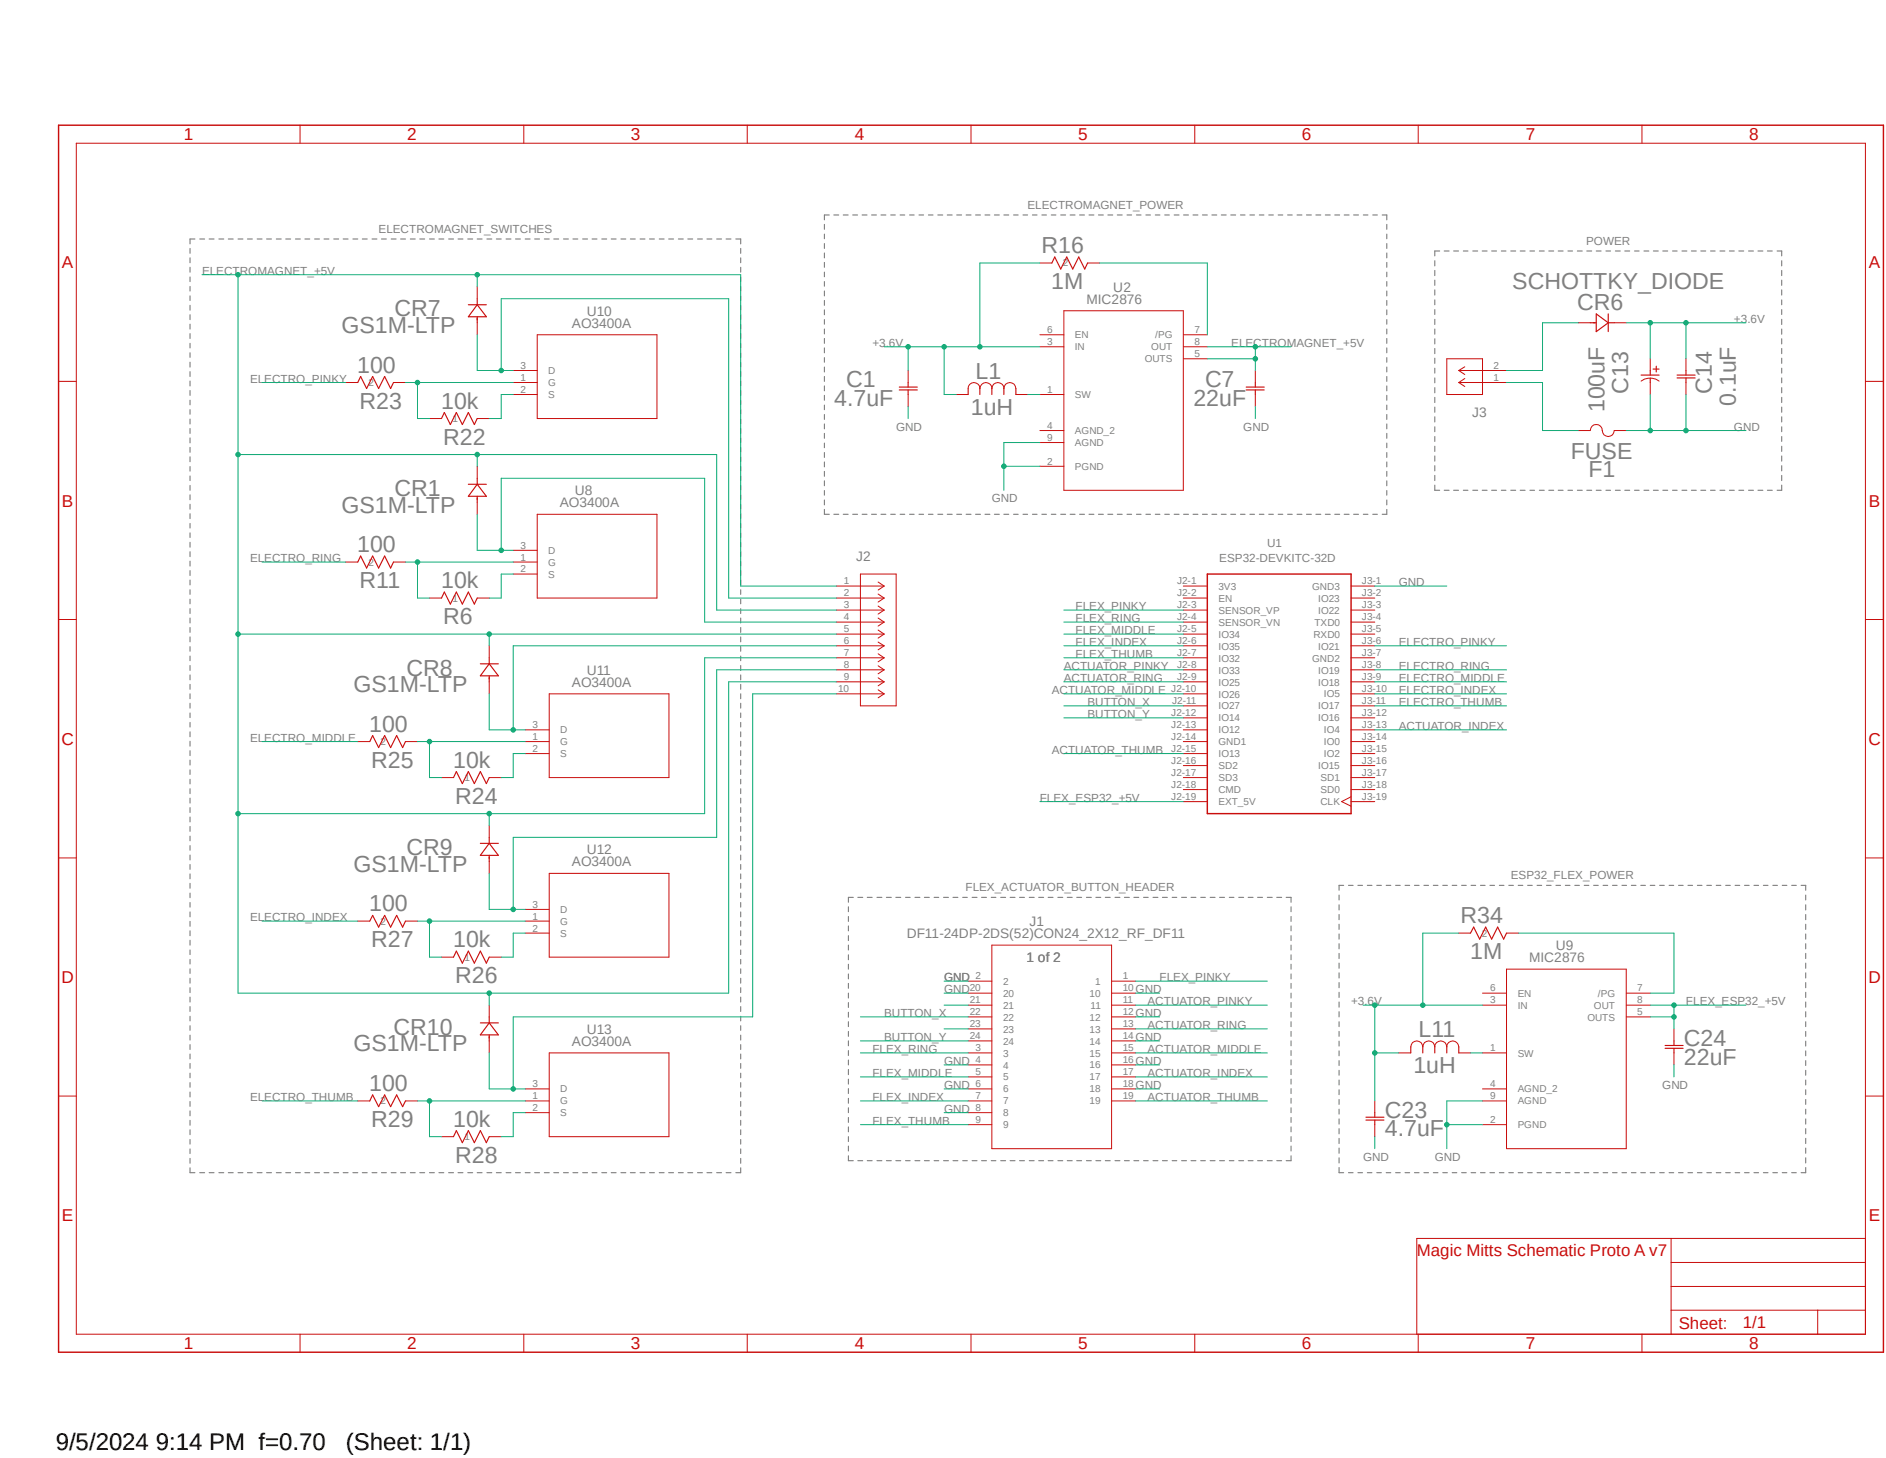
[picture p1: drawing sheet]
<svg xmlns="http://www.w3.org/2000/svg" width="279mm" height="216mm" viewBox="0 0 279 216" stroke-linecap="round" stroke-linejoin="round" font-family="sans-serif">
<path d="M8.3 18.3l271 182.4M279.3 18.3l-271 182.4" fill="none" stroke="#fff" stroke-width=".15"/>
<g fill="none" stroke="#808080" stroke-width=".17">
<path d="M28.2 36.8v.7M28.2 38.2v.7M28.2 39.6v.7M28.9 35.4h-.7v.7M29.6 35.4h.7M31 35.4h.7M32.4 35.4h.7M33.8 35.4h.7M35.3 35.4h.7M36.7 35.4h.7M38.1 35.4h.7M39.5 35.4h.7"/>
<path d="M40.9 35.4h.8M42.3 35.4h.8M43.8 35.4h.7M45.2 35.4h.7M46.6 35.4h.7M48 35.4h.7M49.4 35.4h.8M50.8 35.4h.8M52.3 35.4h.7M53.7 35.4h.7M55.1 35.4h.7M56.5 35.4h.7"/>
<path d="M58 35.4h.7M59.4 35.4h.7M60.8 35.4h.7M62.2 35.4h.7M63.6 35.4h.7M65 35.4h.7M66.5 35.4h.7M67.9 35.4h.7M69.3 35.4h.7M70.7 35.4h.7M72.1 35.4h.8M73.5 35.4h.8"/>
<path d="M75 35.4h.7M76.4 35.4h.7M77.8 35.4h.7M79.2 35.4h.7M80.6 35.4h.8M82 35.4h.8M83.5 35.4h.7M84.9 35.4h.7M86.3 35.4h.7M87.7 35.4h.7M89.2 35.4h.7M90.6 35.4h.7"/>
<path d="M92 35.4h.7M93.4 35.4h.7M94.8 35.4h.7M96.2 35.4h.7M97.7 35.4h.7M99.1 35.4h.7M100.5 35.4h.7M101.9 35.4h.7M103.3 35.4h.8M104.7 35.4h.8M106.2 35.4h.7M107.6 35.4h.7"/>
<path d="M109 35.4h.7v.7M109.7 36.8v.7M109.7 38.2v.7M109.7 39.6v.7M122.1 33.2v.8M122.1 34.7v.6M122.1 36.1v.7M122.1 37.5v.7M122.1 38.9v.7M122.9 31.8h-.8v.8M123.5 31.8h.7M124.9 31.8h.7"/>
<path d="M126.3 31.8h.7M127.7 31.8h.7M129.1 31.8h.7M130.5 31.8h.7M132 31.8h.6M133.3 31.8h.7M134.7 31.8h.7M136.1 31.8h.7M137.5 31.8h.7M138.9 31.8h.8M140.3 31.8h.8M141.7 31.8h.8"/>
<path d="M143.1 31.8h.7M144.5 31.8h.7M145.9 31.8h.7M147.3 31.8h.7M148.7 31.8h.7M150.2 31.8h.6M151.6 31.8h.6M153 31.8h.6M154.3 31.8h.7M155.7 31.8h.7M157.1 31.8h.8M158.5 31.8h.8"/>
<path d="M159.9 31.8h.8M161.3 31.8h.8M162.7 31.8h.7M164.1 31.8h.7M165.5 31.8h.7M167 31.8h.6M168.4 31.8h.6M169.8 31.8h.6M171.2 31.8h.6M172.6 31.8h.6M173.9 31.8h.8M175.3 31.8h.8"/>
<path d="M176.7 31.8h.8M178.1 31.8h.8M179.5 31.8h.8M180.9 31.8h.8M182.3 31.8h.7M183.8 31.8h.6M185.2 31.8h.6M186.6 31.8h.6M188 31.8h.6M189.4 31.8h.6M190.8 31.8h.6M192.2 31.8h.7"/>
<path d="M193.5 31.8h.8M194.9 31.8h.8M196.3 31.8h.8M197.7 31.8h.8M199.1 31.8h.8M200.5 31.8h.8M202 31.8h.6M203.4 31.8h.6M204.8 31.8h.6v.8M205.4 33.2v.8M205.4 34.7v.6M205.4 36.1v.7"/>
<path d="M205.4 37.5v.7M205.4 38.9v.7M212.6 38.6v.8M213.3 37.2h-.7v.7M214 37.2h.7M215.3 37.2h.8M216.8 37.2h.7M218.2 37.2h.7M219.6 37.2h.7M221 37.2h.7M222.4 37.2h.7M223.8 37.2h.7"/>
<path d="M225.2 37.2h.7M226.7 37.2h.6M228 37.2h.8M229.4 37.2h.8M230.8 37.2h.8M232.3 37.2h.7M233.7 37.2h.7M235.1 37.2h.7M236.5 37.2h.7M237.9 37.2h.7M239.3 37.2h.7M240.7 37.2h.7"/>
<path d="M242.1 37.2h.7M243.5 37.2h.8M244.9 37.2h.8M246.3 37.2h.8M247.8 37.2h.7M249.2 37.2h.7M250.6 37.2h.7M252 37.2h.7M253.4 37.2h.7M254.8 37.2h.7M256.2 37.2h.7M257.6 37.2h.7"/>
<path d="M259 37.2h.8M260.4 37.2h.8M261.8 37.2h.8M263.3 37.2h.6v.7M263.9 38.6v.8M28.2 41v.7M28.2 42.4v.7M28.2 43.8v.7M28.2 45.2v.7M28.2 46.6v.7M28.2 48v.7M28.2 49.4v.7"/>
<path d="M28.2 50.8v.7M28.2 52.2v.7M28.2 53.6v.8M28.2 55v.8M28.2 56.4v.7M28.2 57.8v.7M28.2 59.3v.6M109.7 41v.7M109.7 42.4v.7M109.7 43.8v.7M109.7 45.2v.7M109.7 46.6v.7"/>
<path d="M109.7 48v.7M109.7 49.4v.7M109.7 50.8v.7M109.7 52.2v.7M109.7 53.6v.8M109.7 55v.8M109.7 56.4v.7M109.7 57.8v.7M109.7 59.3v.6M122.1 40.3v.7M122.1 41.7v.7M122.1 43.1v.7"/>
<path d="M122.1 44.5v.7M122.1 45.9v.7M122.1 47.3v.7M122.1 48.7v.7M122.1 50.1v.7M122.1 51.5v.7M122.1 53v.6M122.1 54.4v.7M122.1 55.8v.7M122.1 57.1v.8M122.1 58.5v.8M122.1 60v.7"/>
<path d="M205.4 40.3v.7M205.4 41.7v.7M205.4 43.1v.7M205.4 44.5v.7M205.4 45.9v.7M205.4 47.3v.7M205.4 48.7v.7M205.4 50.1v.7M205.4 51.5v.7M205.4 53v.6M205.4 54.4v.7M205.4 55.8v.7"/>
<path d="M205.4 57.1v.8M205.4 58.5v.8M205.4 60v.7M212.6 40v.8M212.6 41.5v.7M212.6 42.9v.8M212.6 44.4v.7M212.6 45.8v.8M212.6 47.3v.7M212.6 48.7v.8M212.6 50.2v.7M212.6 51.6v.8"/>
<path d="M212.6 53v.8M212.6 54.5v.7M212.6 56v.7M212.6 57.4v.8M212.6 58.8v.8M263.9 40v.8M263.9 41.5v.7M263.9 42.9v.8M263.9 44.4v.7M263.9 45.8v.8M263.9 47.3v.7M263.9 48.7v.8"/>
<path d="M263.9 50.2v.7M263.9 51.6v.8M263.9 53v.8M263.9 54.5v.7M263.9 56v.7M263.9 57.4v.8M263.9 58.8v.8M28.2 60.7v.6M28.2 62.1v.7M28.2 63.5v.7M28.2 64.9v.7M28.2 66.3v.7"/>
<path d="M28.2 67.6v.8M28.2 69.1v.7M28.2 70.5v.7M28.2 71.9v.7M28.2 73.3v.7M28.2 74.7v.7M28.2 76.1v.7M28.2 77.5v.7M28.2 78.9v.7M109.7 60.7v.6M109.7 62.1v.7M109.7 63.5v.7"/>
<path d="M109.7 64.9v.7M109.7 66.3v.7M109.7 67.6v.8M109.7 69.1v.7M109.7 70.5v.7M109.7 71.9v.7M109.7 73.3v.7M109.7 74.7v.7M109.7 76.1v.7M109.7 77.5v.7M109.7 78.9v.7M122.1 61.4v.7"/>
<path d="M122.1 62.8v.7M122.1 64.2v.7M122.1 65.6v.7M122.1 67v.7M122.1 68.4v.7M122.1 69.8v.7M122.1 71.2v.7M122.1 72.6v.7M122.1 74v.8M122.1 75.4v.8h.8M123.5 76.2h.7M124.9 76.2h.7"/>
<path d="M126.3 76.2h.7M127.7 76.2h.7M129.1 76.2h.7M130.5 76.2h.7M132 76.2h.6M133.3 76.2h.7M134.7 76.2h.7M136.1 76.2h.7M137.5 76.2h.7M138.9 76.2h.8M140.3 76.2h.8M141.7 76.2h.8"/>
<path d="M143.1 76.2h.7M144.5 76.2h.7M145.9 76.2h.7M147.3 76.2h.7M148.7 76.2h.7M150.2 76.2h.6M151.6 76.2h.6M153 76.2h.6M154.3 76.2h.7M155.7 76.2h.7M157.1 76.2h.8M158.5 76.2h.8"/>
<path d="M159.9 76.2h.8M161.3 76.2h.8M162.7 76.2h.7M164.1 76.2h.7M165.5 76.2h.7M167 76.2h.6M168.4 76.2h.6M169.8 76.2h.6M171.2 76.2h.6M172.6 76.2h.6M173.9 76.2h.8M175.3 76.2h.8"/>
<path d="M176.7 76.2h.8M178.1 76.2h.8M179.5 76.2h.8M180.9 76.2h.8M182.3 76.2h.7M183.8 76.2h.6M185.2 76.2h.6M186.6 76.2h.6M188 76.2h.6M189.4 76.2h.6M190.8 76.2h.6M192.2 76.2h.7"/>
<path d="M193.5 76.2h.8M194.9 76.2h.8M196.3 76.2h.8M197.7 76.2h.8M199.1 76.2h.8M200.5 76.2h.8M202 76.2h.6M203.4 76.2h.6M205.4 61.4v.7M205.4 62.8v.7M205.4 64.2v.7M205.4 65.6v.7"/>
<path d="M205.4 67v.7M205.4 68.4v.7M205.4 69.8v.7M205.4 71.2v.7M205.4 72.6v.7M205.4 74v.8M205.4 75.4v.8h-.6M212.6 60.3v.7M212.6 61.7v.8M212.6 63.2v.7M212.6 64.6v.8M212.6 66.1v.7"/>
<path d="M212.6 67.5v.8M212.6 69v.7M212.6 70.4v.8M212.6 71.8v.8h.7M214 72.6h.7M215.3 72.6h.8M216.8 72.6h.7M218.2 72.6h.7M219.6 72.6h.7M221 72.6h.7M222.4 72.6h.7M223.8 72.6h.7"/>
<path d="M225.2 72.6h.7M226.7 72.6h.6M228 72.6h.8M229.4 72.6h.8M230.8 72.6h.8M232.3 72.6h.7M233.7 72.6h.7M235.1 72.6h.7M236.5 72.6h.7M237.9 72.6h.7M239.3 72.6h.7M240.7 72.6h.7"/>
<path d="M242.1 72.6h.7M243.5 72.6h.8M244.9 72.6h.8M246.3 72.6h.8M247.8 72.6h.7M249.2 72.6h.7M250.6 72.6h.7M252 72.6h.7M253.4 72.6h.7M254.8 72.6h.7M256.2 72.6h.7M257.6 72.6h.7"/>
<path d="M259 72.6h.8M260.4 72.6h.8M261.8 72.6h.8M263.9 60.3v.7M263.9 61.7v.8M263.9 63.2v.7M263.9 64.6v.8M263.9 66.1v.7M263.9 67.5v.8M263.9 69v.7M263.9 70.4v.8M263.9 71.8v.8h-.6"/>
<path d="M28.2 80.3v.7M28.2 81.7v.7M28.2 83.1v.7M28.2 84.5v.7M28.2 85.9v.7M28.2 87.3v.7M28.2 88.7v.7M28.2 90.1v.7M28.2 91.5v.7M28.2 92.9v.7M28.2 94.3v.7M28.2 95.8v.6"/>
<path d="M28.2 97.2v.6M28.2 98.6v.7M28.2 99.9v.8M109.7 80.3v.7M109.7 81.7v.7M109.7 83.1v.7M109.7 84.5v.7M109.7 85.9v.7M109.7 87.3v.7M109.7 88.7v.7M109.7 90.1v.7M109.7 91.5v.7"/>
<path d="M109.7 92.9v.7M109.7 94.3v.7M109.7 95.8v.6M109.7 97.2v.6M109.7 98.6v.7M109.7 99.9v.8M28.2 101.3v.8M28.2 102.7v.8M28.2 104.1v.8M28.2 105.6v.7M28.2 107v.7M28.2 108.4v.7"/>
<path d="M28.2 109.8v.7M28.2 111.2v.7M28.2 112.6v.7M28.2 114v.7M28.2 115.4v.7M28.2 116.8v.7M28.2 118.2v.7M28.2 119.6v.7M109.7 101.3v.8M109.7 102.7v.8M109.7 104.1v.8M109.7 105.6v.7"/>
<path d="M109.7 107v.7M109.7 108.4v.7M109.7 109.8v.7M109.7 111.2v.7M109.7 112.6v.7M109.7 114v.7M109.7 115.4v.7M109.7 116.8v.7M109.7 118.2v.7M109.7 119.6v.7M28.2 121v.7M28.2 122.4v.7"/>
<path d="M28.2 123.8v.7M28.2 125.2v.7M28.2 126.6v.7M28.2 128v.7M28.2 129.4v.7M28.2 130.8v.7M28.2 132.2v.7M28.2 133.6v.7M28.2 135v.8M28.2 136.4v.8M28.2 137.8v.8M28.2 139.2v.8"/>
<path d="M109.7 121v.7M109.7 122.4v.7M109.7 123.8v.7M109.7 125.2v.7M109.7 126.6v.7M109.7 128v.7M109.7 129.4v.7M109.7 130.8v.7M109.7 132.2v.7M109.7 133.6v.7M109.7 135v.8M109.7 136.4v.8"/>
<path d="M109.7 137.8v.8M109.7 139.2v.8M125.7 134.3v.7M125.7 135.7v.7M125.7 137.1v.7M125.7 138.6v.7M125.7 140v.7M126.4 132.9h-.7v.7M127.1 132.9h.7M128.5 132.9h.7M129.9 132.9h.7M131.3 132.9h.7"/>
<path d="M132.7 132.9h.7M134.2 132.9h.6M135.6 132.9h.7M136.9 132.9h.8M138.4 132.9h.7M139.8 132.9h.7M141.2 132.9h.7M142.6 132.9h.7M144 132.9h.7M145.4 132.9h.7M146.9 132.9h.6M148.3 132.9h.7"/>
<path d="M149.6 132.9h.8M151 132.9h.8M152.5 132.9h.7M153.9 132.9h.7M155.3 132.9h.7M156.7 132.9h.7M158.1 132.9h.7M159.5 132.9h.7M161 132.9h.7M162.3 132.9h.8M163.7 132.9h.8M165.2 132.9h.7"/>
<path d="M166.6 132.9h.7M168 132.9h.7M169.4 132.9h.7M170.8 132.9h.7M172.2 132.9h.7M173.7 132.9h.6M175 132.9h.8M176.4 132.9h.8M177.9 132.9h.7M179.3 132.9h.7M180.7 132.9h.7M182.1 132.9h.7"/>
<path d="M183.5 132.9h.7M184.9 132.9h.7M186.3 132.9h.7M187.7 132.9h.8M189.1 132.9h.8M190.5 132.9h.8v.7M191.3 134.3v.7M191.3 135.7v.7M191.3 137.1v.7M191.3 138.6v.7M191.3 140v.7M198.4 132.5v.8"/>
<path d="M198.4 134v.7M198.4 135.4v.8M198.4 136.9v.7M198.4 138.3v.8M198.4 139.7v.8M199.1 131.1h-.7v.7M199.8 131.1h.6M201.2 131.1h.6M202.6 131.1h.6M204 131.1h.6M205.4 131.1h.6M206.8 131.1h.6"/>
<path d="M208.2 131.1h.6M209.5 131.1h.7M210.9 131.1h.7M212.3 131.1h.7M213.7 131.1h.7M215.1 131.1h.7M216.5 131.1h.7M217.9 131.1h.7M219.3 131.1h.7M220.7 131.1h.7M222.1 131.1h.7M223.5 131.1h.7"/>
<path d="M224.9 131.1h.7M226.3 131.1h.7M227.7 131.1h.7M229.1 131.1h.7M230.5 131.1h.7M231.9 131.1h.7M233.3 131.1h.7M234.7 131.1h.7M236.1 131.1h.7M237.5 131.1h.7M238.9 131.1h.7M240.3 131.1h.7"/>
<path d="M241.7 131.1h.7M243.1 131.1h.7M244.5 131.1h.7M245.9 131.1h.6M247.3 131.1h.6M248.7 131.1h.6M250.1 131.1h.6M251.5 131.1h.6M252.9 131.1h.6M254.3 131.1h.6M255.7 131.1h.6M257 131.1h.7"/>
<path d="M258.4 131.1h.7M259.8 131.1h.7M261.2 131.1h.7M262.6 131.1h.7M264 131.1h.7M265.4 131.1h.7M266.8 131.1h.7v.7M267.5 132.5v.8M267.5 134v.7M267.5 135.4v.8M267.5 136.9v.7M267.5 138.3v.8"/>
<path d="M267.5 139.7v.8M28.2 140.7v.7M28.2 142.1v.6M28.2 143.5v.6M28.2 144.9v.7M28.2 146.3v.7M28.2 147.7v.7M28.2 149.1v.7M28.2 150.5v.7M28.2 151.9v.7M28.2 153.3v.7M28.2 154.7v.7"/>
<path d="M28.2 156.1v.7M28.2 157.5v.7M28.2 158.9v.7M109.7 140.7v.7M109.7 142.1v.6M109.7 143.5v.6M109.7 144.9v.7M109.7 146.3v.7M109.7 147.7v.7M109.7 149.1v.7M109.7 150.5v.7M109.7 151.9v.7"/>
<path d="M109.7 153.3v.7M109.7 154.7v.7M109.7 156.1v.7M109.7 157.5v.7M109.7 158.9v.7M125.7 141.4v.7M125.7 142.8v.7M125.7 144.2v.7M125.7 145.6v.7M125.7 147.1v.7M125.7 148.5v.7M125.7 149.9v.7"/>
<path d="M125.7 151.3v.7M125.7 152.7v.8M125.7 154.1v.8M125.7 155.6v.7M125.7 157v.7M125.7 158.4v.7M125.7 159.8v.7M191.3 141.4v.7M191.3 142.8v.7M191.3 144.2v.7M191.3 145.6v.7M191.3 147.1v.7"/>
<path d="M191.3 148.5v.7M191.3 149.9v.7M191.3 151.3v.7M191.3 152.7v.8M191.3 154.1v.8M191.3 155.6v.7M191.3 157v.7M191.3 158.4v.7M191.3 159.8v.7M198.4 141.2v.7M198.4 142.6v.8M198.4 144.1v.7"/>
<path d="M198.4 145.5v.8M198.4 146.9v.8M198.4 148.4v.7M198.4 149.8v.8M198.4 151.3v.7M198.4 152.7v.8M198.4 154.2v.7M198.4 155.6v.7M198.4 157.1v.7M198.4 158.5v.7M198.4 159.9v.8M267.5 141.2v.7"/>
<path d="M267.5 142.6v.8M267.5 144.1v.7M267.5 145.5v.8M267.5 146.9v.8M267.5 148.4v.7M267.5 149.8v.8M267.5 151.3v.7M267.5 152.7v.8M267.5 154.2v.7M267.5 155.6v.7M267.5 157.1v.7M267.5 158.5v.7"/>
<path d="M267.5 159.9v.8M28.2 172.9v.8h.7M28.2 160.3v.7M28.2 161.7v.7M28.2 163.1v.7M28.2 164.5v.7M28.2 165.9v.7M28.2 167.3v.7M28.2 168.7v.7M28.2 170.1v.7M28.2 171.5v.8M29.6 173.7h.7"/>
<path d="M31 173.7h.7M32.4 173.7h.7M33.8 173.7h.7M35.3 173.7h.7M36.7 173.7h.7M38.1 173.7h.7M39.5 173.7h.7M40.9 173.7h.8M42.3 173.7h.8M43.8 173.7h.7M45.2 173.7h.7M46.6 173.7h.7"/>
<path d="M48 173.7h.7M49.4 173.7h.8M50.8 173.7h.8M52.3 173.7h.7M53.7 173.7h.7M55.1 173.7h.7M56.5 173.7h.7M58 173.7h.7M59.4 173.7h.7M60.8 173.7h.7M62.2 173.7h.7M63.6 173.7h.7"/>
<path d="M65 173.7h.7M66.5 173.7h.7M67.9 173.7h.7M69.3 173.7h.7M70.7 173.7h.7M72.1 173.7h.8M73.5 173.7h.8M75 173.7h.7M76.4 173.7h.7M77.8 173.7h.7M79.2 173.7h.7M80.6 173.7h.8"/>
<path d="M82 173.7h.8M83.5 173.7h.7M84.9 173.7h.7M86.3 173.7h.7M87.7 173.7h.7M89.2 173.7h.7M90.6 173.7h.7M92 173.7h.7M93.4 173.7h.7M94.8 173.7h.7M96.2 173.7h.7M97.7 173.7h.7"/>
<path d="M99.1 173.7h.7M100.5 173.7h.7M101.9 173.7h.7M103.3 173.7h.8M104.7 173.7h.8M106.2 173.7h.7M107.6 173.7h.7M109.7 172.9v.8h-.7M109.7 160.3v.7M109.7 161.7v.7M109.7 163.1v.7M109.7 164.5v.7"/>
<path d="M109.7 165.9v.7M109.7 167.3v.7M109.7 168.7v.7M109.7 170.1v.7M109.7 171.5v.8M125.7 161.2v.7M125.7 162.6v.8M125.7 164v.8M125.7 165.5v.7M125.7 166.9v.7M125.7 168.3v.7M125.7 169.7v.7"/>
<path d="M125.7 171.2v.7h.7M127.1 171.9h.7M128.5 171.9h.7M129.9 171.9h.7M131.3 171.9h.7M132.7 171.9h.7M134.2 171.9h.6M135.6 171.9h.7M136.9 171.9h.8M138.4 171.9h.7M139.8 171.9h.7M141.2 171.9h.7"/>
<path d="M142.6 171.9h.7M144 171.9h.7M145.4 171.9h.7M146.9 171.9h.6M148.3 171.9h.7M149.6 171.9h.8M151 171.9h.8M152.5 171.9h.7M153.9 171.9h.7M155.3 171.9h.7M156.7 171.9h.7M158.1 171.9h.7"/>
<path d="M159.5 171.9h.7M161 171.9h.7M162.3 171.9h.8M163.7 171.9h.8M165.2 171.9h.7M166.6 171.9h.7M168 171.9h.7M169.4 171.9h.7M170.8 171.9h.7M172.2 171.9h.7M173.7 171.9h.6M175 171.9h.8"/>
<path d="M176.4 171.9h.8M177.9 171.9h.7M179.3 171.9h.7M180.7 171.9h.7M182.1 171.9h.7M183.5 171.9h.7M184.9 171.9h.7M186.3 171.9h.7M187.7 171.9h.8M189.1 171.9h.8M191.3 161.2v.7M191.3 162.6v.8"/>
<path d="M191.3 164v.8M191.3 165.5v.7M191.3 166.9v.7M191.3 168.3v.7M191.3 169.7v.7M191.3 171.2v.7h-.8M198.4 161.4v.7M198.4 162.8v.7M198.4 164.3v.7M198.4 165.7v.8M198.4 167.1v.8M198.4 168.6v.7"/>
<path d="M198.4 170v.8M198.4 171.4v.8M198.4 172.9v.8h.7M199.8 173.7h.6M201.2 173.7h.6M202.6 173.7h.6M204 173.7h.6M205.4 173.7h.6M206.8 173.7h.6M208.2 173.7h.6M209.5 173.7h.7M210.9 173.7h.7"/>
<path d="M212.3 173.7h.7M213.7 173.7h.7M215.1 173.7h.7M216.5 173.7h.7M217.9 173.7h.7M219.3 173.7h.7M220.7 173.7h.7M222.1 173.7h.7M223.5 173.7h.7M224.9 173.7h.7M226.3 173.7h.7M227.7 173.7h.7"/>
<path d="M229.1 173.7h.7M230.5 173.7h.7M231.9 173.7h.7M233.3 173.7h.7M234.7 173.7h.7M236.1 173.7h.7M237.5 173.7h.7M238.9 173.7h.7M240.3 173.7h.7M241.7 173.7h.7M243.1 173.7h.7M244.5 173.7h.7"/>
<path d="M245.9 173.7h.6M247.3 173.7h.6M248.7 173.7h.6M250.1 173.7h.6M251.5 173.7h.6M252.9 173.7h.6M254.3 173.7h.6M255.7 173.7h.6M257 173.7h.7M258.4 173.7h.7M259.8 173.7h.7M261.2 173.7h.7"/>
<path d="M262.6 173.7h.7M264 173.7h.7M265.4 173.7h.7M267.5 161.4v.7M267.5 162.8v.7M267.5 164.3v.7M267.5 165.7v.8M267.5 167.1v.8M267.5 168.6v.7M267.5 170v.8M267.5 171.4v.8M267.5 172.9v.8h-.7"/>
</g>
<path d="M8.7 18.5h270.3v181.7h-270.3zM178.9 85h21.3v35.5h-21.3z" fill="none" stroke="#c90d0c" stroke-width=".21"/>
<g fill="none" stroke="#c90d0c" stroke-width=".15">
<path d="M44.4 18.5v2.7M77.6 18.5v2.7M110.7 18.5v2.7M143.8 18.5v2.7M177 18.5v2.7M210.1 18.5v2.7M243.2 18.5v2.7M11.3 21.2h265.1v176.4h-265.1zM154.1 38.9h1.7M161.1 38.9h1.8M8.7 56.5h2.6M51.2 56.6h1.8"/>
<path d="M58.3 56.6h1.8M70.7 42.5v1.7M70.7 47.8v1.8M76 58.4h3.6M76 56.6h3.6M76 54.9h3.6M79.6 49.6h17.7v12.4h-17.7zM134.5 54.9v1.7M134.5 58.4v1.8M141.6 58.4h1.8M143.4 57.5a.87 .87 0 0 1 .9-.9 .87 .87 0 0 1 .9 .9 .89 .89 0 0 1 .8-.9 .89 .89 0 0 1 .9 .9 .89 .89 0 0 1 .9-.9 .89 .89 0 0 1 .9 .9 .89 .89 0 0 1 .9-.9 .89 .89 0 0 1 .9 .9M150.5 58.4h1.8"/>
<path d="M154.1 49.6h3.5M154.1 51.4h3.5M154.1 58.4h3.5M157.6 46h17.7v26.6h-17.7zM175.3 49.6h3.6M175.3 51.4h3.6M175.3 53.1h3.6M186 54.9v1.7M186 58.4v1.8M214.3 53.1h5.3v5.3h-5.3zM216.1 56.6h7.1M216.1 54.9h7.1"/>
<path d="M216.1 56.6l.9 .6M216.1 54.9l.9 .6M217 56l-.9 .6M217 54.3l-.9 .6M233.8 47.8h1.8M239.1 47.8h1.8M243.1 56.4a2.24 2.24 0 0 1 2.7 0M244.5 53.1v1.8M244.5 56.6v1.8M249.8 53.1v1.8M249.8 56.6v1.8M276.4 56.5h2.6"/>
<path d="M63.6 62h1.8M70.7 62h1.8M70.7 69v1.8M70.7 74.4v1.8M79.6 76.2h17.7v12.4h-17.7zM154.1 63.8h3.5M154.1 65.5h3.5M154.1 69h3.5M233.8 63.8h1.8a.89 .89 0 0 1 .9-.9 .89 .89 0 0 1 .9 .9 .89 .89 0 0 0 .9 .8 .89 .89 0 0 0 .8-.8h1.8M8.7 91.7h2.6M51.2 83.2h1.8M58.3 83.2h1.8"/>
<path d="M63.6 88.6h1.8M70.7 88.6h1.8M72.5 95.6v1.8M76 85h3.6M76 83.2h3.6M76 81.5h3.6M123.9 86.8h7.1M123.9 88.6h7.1M123.9 90.3h7.1M123.9 92.1h7.1M123.9 93.9h7.1M123.9 95.6h7.1"/>
<path d="M123.9 97.4h7.1M123.9 99.2h7.1M127.5 85h5.3v19.5h-5.3zM130.1 86.2l.9 .6M130.1 88l.9 .6M130.1 89.7l.9 .6M130.1 91.5l.9 .6M130.1 93.3l.9 .6M130.1 95.1l.9 .5M130.1 96.8l.9 .6M130.1 98.6l.9 .6M131 86.8l-.9 .6"/>
<path d="M131 88.6l-.9 .6M131 90.3l-.9 .6M131 92.1l-.9 .6M131 93.9l-.9 .6M131 95.6l-.9 .6M131 97.4l-.9 .6M131 99.2l-.9 .6M175.3 86.8h3.6M175.3 88.6h3.6M175.3 90.3h3.6M175.3 92.1h3.6M175.3 93.9h3.6"/>
<path d="M175.3 95.6h3.6M175.3 97.4h3.6M175.3 99.2h3.6M200.2 86.8h3.5M200.2 88.6h3.5M200.2 90.3h3.5M200.2 92.1h3.5M200.2 93.9h3.5M200.2 95.6h3.5M200.2 97.4h3.5M200.2 99.2h3.5M276.4 91.7h2.6"/>
<path d="M53 109.8h1.8M60.1 109.8h1.7M65.4 115.1h1.8M72.5 115.1h1.8M72.5 101v1.7M77.8 108.1h3.6M77.8 109.8h3.6M77.8 111.6h3.6M81.4 102.7h17.7v12.4h-17.7zM123.9 101h7.1M123.9 102.7h7.1M130.1 100.4l.9 .6"/>
<path d="M130.1 102.2l.9 .5M131 101l-.9 .6M131 102.7l-.9 .6M175.3 101h3.6M175.3 102.7h3.6M175.3 104.5h3.6M175.3 106.3h3.6M175.3 108.1h3.6M175.3 109.8h3.6M175.3 111.6h3.6M175.3 113.4h3.6M175.3 115.1h3.6"/>
<path d="M175.3 116.9h3.6M175.3 118.7h3.6M200.2 101h3.5M200.2 102.7h3.5M200.2 104.5h3.5M200.2 106.3h3.5M200.2 108.1h3.5M200.2 109.8h3.5M200.2 111.6h3.5M200.2 113.4h3.5M200.2 115.1h3.5M200.2 116.9h3.5"/>
<path d="M200.2 118.7h3.5M200.2 118l-1.4 .7 1.4 .7M8.7 127h2.6M53 136.4h1.8M60.1 136.4h1.7M72.5 122.3v1.7M72.5 127.6v1.7M77.8 138.2h3.6M77.8 136.4h3.6M77.8 134.7h3.6M81.4 129.3h17.7v12.4h-17.7zM146.9 140h17.8v30.1h-17.8z"/>
<path d="M216.1 138.2h1.7M223.2 138.2h1.8M276.4 127h2.6M65.4 141.7h1.8M72.5 148.8v1.8M72.5 154.1v1.8M72.5 141.7h1.8M81.4 155.9h17.7v12.4h-17.7zM143.4 145.3h3.5M143.4 147.1h3.5M143.4 148.8h3.5M143.4 150.6h3.5"/>
<path d="M143.4 152.4h3.5M143.4 154.1h3.5M143.4 155.9h3.5M143.4 157.7h3.5M143.4 159.5h3.5M164.7 145.3h3.5M164.7 147.1h3.5M164.7 148.8h3.5M164.7 150.6h3.5M164.7 152.4h3.5M164.7 154.1h3.5M164.7 155.9h3.5"/>
<path d="M164.7 157.7h3.5M164.7 159.5h3.5M207.2 155.9h1.8M209 155a.89 .89 0 0 1 .9-.9 .89 .89 0 0 1 .9 .9 .89 .89 0 0 1 .9-.9 .89 .89 0 0 1 .9 .9 .89 .89 0 0 1 .8-.9 .89 .89 0 0 1 .9 .9 .89 .89 0 0 1 .9-.9 .89 .89 0 0 1 .9 .9M216.1 155.9h1.7M219.6 147.1h3.6M219.6 148.8h3.6M219.6 155.9h3.6M223.2 143.5h17.7v26.6h-17.7zM240.9 147.1h3.6M240.9 148.8h3.6M240.9 150.6h3.6"/>
<path d="M248 152.4v1.7M248 155.9v1.8M8.7 162.3h2.6M53 163h1.8M60.1 163h1.7M65.4 168.3h1.8M72.5 168.3h1.8M77.8 161.2h3.6M77.8 163h3.6M77.8 164.8h3.6M143.4 161.2h3.5M143.4 163h3.5"/>
<path d="M143.4 164.8h3.5M143.4 166.5h3.5M164.7 161.2h3.5M164.7 163h3.5M203.7 163v1.8M203.7 166.5v1.8M219.6 161.2h3.6M219.6 163h3.6M219.6 166.5h3.6M276.4 162.3h2.6M44.4 197.6v2.6M77.6 197.6v2.6"/>
<path d="M110.7 197.6v2.6M143.8 197.6v2.6M177 197.6v2.6M210.1 197.6v2.6M243.2 197.6v2.6M247.6 194h28.8M247.6 183.4v14.2M247.6 190.5h28.8M247.6 186.9h28.8M269.3 194v3.6M276.4 183.4h-66.5v14.2"/>
</g>
<g fill="none" stroke="#c90d0c" stroke-width=".17">
<path d="M155.8 38.9l.5-.8 .8 1.7 .9-1.7 .9 1.7 .9-1.7 .9 1.7 .4-.9M53 56.6l.4-.8 .9 1.7 .9-1.7 .9 1.7 .9-1.7 .9 1.7 .4-.9M69.4 45.1h2.7M70.7 44.2v.9M70.7 46.9v.9M70.7 45.1l1.4 1.8h-2.7zM133.2 57.3h2.7M133.2 57.7h2.7M134.5 56.6v.7M134.5 57.7v.7M143.4 57.5v.9M145.2 57.5v.9"/>
<path d="M146.9 57.5v.9M148.7 57.5v.9M150.5 57.5v.9M184.6 57.3h2.7M184.6 57.7h2.7M186 56.6v.7M186 57.7v.7M235.6 47.8h.9M236.5 46.5l1.8 1.3-1.8 1.3zM238.3 47.8h.8M238.3 46.5v2.6M243.1 55.5h2.7"/>
<path d="M244.5 54.9v.6M244.5 56v.6M244.9 54.7h.9M245.4 54.2v.9M248.5 55.5h2.6M248.5 56h2.6M249.8 54.9v.6M249.8 56v.6M65.4 62l.4-.9 .9 1.8 .9-1.8 .9 1.8 .9-1.8 .9 1.8 .4-.9M69.4 71.7h2.7M70.7 70.8v.9M70.7 73.5v.9"/>
<path d="M70.7 71.7l1.4 1.8h-2.7zM53 83.2l.4-.9 .9 1.8 .9-1.8 .9 1.8 .9-1.8 .9 1.8 .4-.9M65.4 88.6l.4-.9 .9 1.8 .9-1.8 .9 1.8 .9-1.8 .9 1.8 .4-.9M71.2 98.3h2.6M72.5 97.4v.9M72.5 98.3l1.3 1.8h-2.6zM54.8 109.8l.4-.9 .9 1.8 .9-1.8 .9 1.8 .9-1.8 .8 1.8 .5-.9M67.2 115.1l.4-.8 .9 1.7 .9-1.7 .9 1.7 .9-1.7 .9 1.7 .4-.9M72.5 100.1v.9M54.8 136.4l.4-.8 .9 1.7 .9-1.7 .9 1.7 .9-1.7 .8 1.7 .5-.9M71.2 124.9h2.6M72.5 124v.9"/>
<path d="M72.5 126.7v.9M72.5 124.9l1.3 1.8h-2.6zM217.8 138.2l.5-.9 .9 1.8 .9-1.8 .9 1.8 .9-1.8 .9 1.8 .4-.9M67.2 141.7l.4-.9 .9 1.8 .9-1.8 .9 1.8 .9-1.8 .9 1.8 .4-.9M71.2 151.5h2.6M72.5 150.6v.9M72.5 153.2v.9M72.5 151.5l1.3 1.7h-2.6zM209 155v.9M210.8 155v.9M212.6 155v.9M214.3 155v.9"/>
<path d="M216.1 155v.9M246.7 154.8h2.6M246.7 155.2h2.6M248 154.1v.7M248 155.2v.7M54.8 163l.4-.9 .9 1.8 .9-1.8 .9 1.8 .9-1.8 .8 1.8 .5-.9M67.2 168.3l.4-.9 .9 1.8 .9-1.8 .9 1.8 .9-1.8 .9 1.8 .4-.9M202.4 165.4h2.6M202.4 165.9h2.6M203.7 164.8v.6M203.7 165.9v.6"/>
</g>
<path d="M223.2 56.6h5.3v7.2h5.3M244.5 58.4v5.4M240.9 63.8h17.8" fill="none" stroke="#0dab76" stroke-width=".15"/>
<circle cx="244.5" cy="63.8" r=".33" fill="#0dab76"/>
<g fill="none" stroke="#0dab76" stroke-width=".15">
<path d="M249.8 58.4v5.4"/>
<circle cx="244.5" cy="63.8" r=".33"/>
</g>
<circle cx="249.8" cy="63.8" r=".33" fill="#0dab76"/>
<g fill="none" stroke="#0dab76" stroke-width=".15">
<path d="M148.7 69h5.4M154.1 65.5h-5.4v7.1"/>
<circle cx="249.8" cy="63.8" r=".33"/>
</g>
<circle cx="148.7" cy="69" r=".33" fill="#0dab76"/>
<g fill="none" stroke="#0dab76" stroke-width=".15">
<path d="M134.5 60.2v1.8M186 60.2v1.8M214.3 166.5h5.3M219.6 163h-5.3v7.1"/>
<circle cx="148.7" cy="69" r=".33"/>
</g>
<circle cx="214.3" cy="166.5" r=".33" fill="#0dab76"/>
<g fill="none" stroke="#0dab76" stroke-width=".15">
<path d="M233.8 47.8h-5.3v7.1h-5.3M240.9 47.8h17.8M244.5 47.8v5.3M203.7 86.8h10.6M139.9 145.3h3.5M139.9 147.1h3.5M139.9 157.7h3.5M168.2 147.1h3.6M168.2 157.7h3.6M168.2 150.6h3.6M168.2 154.1h3.6M248 157.7v1.8"/>
<path d="M139.9 161.2h3.5M139.9 164.8h3.5M168.2 161.2h3.6M203.7 168.3v1.8"/>
<circle cx="214.3" cy="166.5" r=".33"/>
</g>
<circle cx="244.5" cy="47.8" r=".33" fill="#0dab76"/>
<g fill="none" stroke="#0dab76" stroke-width=".15">
<path d="M249.8 47.8v5.3"/>
<circle cx="244.5" cy="47.8" r=".33"/>
</g>
<circle cx="249.8" cy="47.8" r=".33" fill="#0dab76"/>
<g fill="none" stroke="#0dab76" stroke-width=".15">
<path d="M154.1 38.9h-8.9v12.5M131 51.4h23.1M134.5 51.4v3.5M139.9 51.4v7h1.7"/>
<circle cx="249.8" cy="47.8" r=".33"/>
</g>
<circle cx="145.2" cy="51.4" r=".33" fill="#0dab76"/>
<circle cx="145.2" cy="51.4" r=".33" fill="none" stroke="#0dab76" stroke-width=".15"/>
<circle cx="139.9" cy="51.4" r=".33" fill="#0dab76"/>
<circle cx="139.9" cy="51.4" r=".33" fill="none" stroke="#0dab76" stroke-width=".15"/>
<circle cx="134.5" cy="51.4" r=".33" fill="#0dab76"/>
<g fill="none" stroke="#0dab76" stroke-width=".15">
<path d="M216.1 138.2h-5.3v10.6M201.9 148.8h17.7M203.7 155.9h3.5M203.7 148.8v14.2"/>
<circle cx="134.5" cy="51.4" r=".33"/>
</g>
<circle cx="210.8" cy="148.8" r=".33" fill="#0dab76"/>
<circle cx="210.8" cy="148.8" r=".33" fill="none" stroke="#0dab76" stroke-width=".15"/>
<circle cx="203.7" cy="148.8" r=".33" fill="#0dab76"/>
<circle cx="203.7" cy="148.8" r=".33" fill="none" stroke="#0dab76" stroke-width=".15"/>
<circle cx="203.7" cy="155.9" r=".33" fill="#0dab76"/>
<g fill="none" stroke="#0dab76" stroke-width=".15">
<path d="M162.9 38.9h16v10.7M152.3 58.4h1.8M225 138.2h23v8.9h-3.5M217.8 155.9h1.8M244.5 148.8h3.5v3.6M244.5 150.6h3.5"/>
<circle cx="203.7" cy="155.9" r=".33"/>
</g>
<circle cx="248" cy="150.6" r=".33" fill="#0dab76"/>
<g fill="none" stroke="#0dab76" stroke-width=".15">
<path d="M248 148.8h10.7"/>
<circle cx="248" cy="150.6" r=".33"/>
</g>
<circle cx="248" cy="148.8" r=".33" fill="#0dab76"/>
<g fill="none" stroke="#0dab76" stroke-width=".15">
<path d="M70.7 49.6v5.3h5.3M74.3 54.9v-10.7h33.6v44.4h16M154.1 118.7h21.2"/>
<circle cx="248" cy="148.8" r=".33"/>
</g>
<circle cx="74.3" cy="54.9" r=".33" fill="#0dab76"/>
<g fill="none" stroke="#0dab76" stroke-width=".15">
<path d="M60.1 56.6h15.9M61.8 56.6v5.4h1.8"/>
<circle cx="74.3" cy="54.9" r=".33"/>
</g>
<circle cx="61.9" cy="56.6" r=".33" fill="#0dab76"/>
<g fill="none" stroke="#0dab76" stroke-width=".15">
<path d="M76 58.4h-1.7v3.6h-1.8M70.7 76.2v5.3h5.3M74.3 81.5v-10.7h30.1v21.3h19.5"/>
<circle cx="61.9" cy="56.6" r=".33"/>
</g>
<circle cx="74.3" cy="81.5" r=".33" fill="#0dab76"/>
<g fill="none" stroke="#0dab76" stroke-width=".15">
<path d="M60.1 83.2h15.9M61.8 83.2v5.4h1.8"/>
<circle cx="74.3" cy="81.5" r=".33"/>
</g>
<circle cx="61.9" cy="83.2" r=".33" fill="#0dab76"/>
<g fill="none" stroke="#0dab76" stroke-width=".15">
<path d="M76 85h-1.7v3.6h-1.8M123.9 95.6h-47.9v12.5M72.5 102.7v5.4h5.3"/>
<circle cx="61.9" cy="83.2" r=".33"/>
</g>
<circle cx="76" cy="108.1" r=".33" fill="#0dab76"/>
<g fill="none" stroke="#0dab76" stroke-width=".15">
<path d="M61.8 109.8h16M63.6 109.8v5.3h1.8"/>
<circle cx="76" cy="108.1" r=".33"/>
</g>
<circle cx="63.6" cy="109.8" r=".33" fill="#0dab76"/>
<g fill="none" stroke="#0dab76" stroke-width=".15">
<path d="M123.9 99.2h-17.7v24.8h-30.2v10.7M77.8 111.6h-1.8v3.5h-1.7M72.5 129.3v5.4h5.3"/>
<circle cx="63.6" cy="109.8" r=".33"/>
</g>
<circle cx="76" cy="134.7" r=".33" fill="#0dab76"/>
<g fill="none" stroke="#0dab76" stroke-width=".15">
<path d="M61.8 136.4h16M63.6 136.4v5.3h1.8"/>
<circle cx="76" cy="134.7" r=".33"/>
</g>
<circle cx="63.6" cy="136.4" r=".33" fill="#0dab76"/>
<g fill="none" stroke="#0dab76" stroke-width=".15">
<path d="M123.9 102.7h-12.4v47.9h-35.5v10.6M77.8 138.2h-1.8v3.5h-1.7M72.5 155.9v5.3h5.3"/>
<circle cx="63.6" cy="136.4" r=".33"/>
</g>
<circle cx="76" cy="161.2" r=".33" fill="#0dab76"/>
<g fill="none" stroke="#0dab76" stroke-width=".15">
<path d="M61.8 163h16M63.6 163v5.3h1.8"/>
<circle cx="76" cy="161.2" r=".33"/>
</g>
<circle cx="63.6" cy="163" r=".33" fill="#0dab76"/>
<g fill="none" stroke="#0dab76" stroke-width=".15">
<path d="M178.9 51.4h7.1v3.5M77.8 164.8h-1.8v3.5h-1.7"/>
<circle cx="63.6" cy="163" r=".33"/>
</g>
<circle cx="186" cy="53.1" r=".33" fill="#0dab76"/>
<g fill="none" stroke="#0dab76" stroke-width=".15">
<path d="M178.9 53.1h7.1M186 51.4h5.3"/>
<circle cx="186" cy="53.1" r=".33"/>
</g>
<circle cx="186" cy="51.4" r=".33" fill="#0dab76"/>
<g fill="none" stroke="#0dab76" stroke-width=".15">
<path d="M29.9 40.7h79.8v46.1h14.2M35.3 40.7v106.4h72.6v-46.1h16M70.7 40.7v1.8M35.3 67.3h70.9v23h17.7M70.7 67.3v1.7M35.3 93.9h88.6M72.5 93.9v1.7M123.9 97.4h-19.5v23.1h-69.1M72.5 120.5v1.8M72.5 147.1v1.7"/>
<circle cx="186" cy="51.4" r=".33"/>
</g>
<circle cx="70.7" cy="67.3" r=".33" fill="#0dab76"/>
<circle cx="70.7" cy="67.3" r=".33" fill="none" stroke="#0dab76" stroke-width=".15"/>
<circle cx="35.3" cy="67.3" r=".33" fill="#0dab76"/>
<circle cx="35.3" cy="67.3" r=".33" fill="none" stroke="#0dab76" stroke-width=".15"/>
<circle cx="72.5" cy="93.9" r=".33" fill="#0dab76"/>
<circle cx="72.5" cy="93.9" r=".33" fill="none" stroke="#0dab76" stroke-width=".15"/>
<circle cx="35.3" cy="93.9" r=".33" fill="#0dab76"/>
<circle cx="35.3" cy="93.9" r=".33" fill="none" stroke="#0dab76" stroke-width=".15"/>
<circle cx="72.5" cy="120.5" r=".33" fill="#0dab76"/>
<circle cx="72.5" cy="120.5" r=".33" fill="none" stroke="#0dab76" stroke-width=".15"/>
<circle cx="35.3" cy="120.5" r=".33" fill="#0dab76"/>
<circle cx="35.3" cy="120.5" r=".33" fill="none" stroke="#0dab76" stroke-width=".15"/>
<circle cx="72.5" cy="147.1" r=".33" fill="#0dab76"/>
<circle cx="72.5" cy="147.1" r=".33" fill="none" stroke="#0dab76" stroke-width=".15"/>
<circle cx="35.3" cy="40.7" r=".33" fill="#0dab76"/>
<circle cx="35.3" cy="40.7" r=".33" fill="none" stroke="#0dab76" stroke-width=".15"/>
<circle cx="70.7" cy="40.7" r=".33" fill="#0dab76"/>
<g fill="none" stroke="#0dab76" stroke-width=".15">
<path d="M38.8 56.6h12.4M38.8 83.2h12.4M157.6 95.6h17.7M157.6 99.2h17.7M157.6 90.3h17.7M157.6 92.1h17.7M157.6 93.9h17.7M157.6 97.4h17.7M203.7 95.6h19.5M203.7 99.2h19.5M38.8 109.8h14.2M157.6 101h17.7"/>
<path d="M157.6 102.7h17.7M157.6 104.5h17.7M157.6 111.6h17.7M157.6 106.3h17.7M203.7 101h19.5M203.7 102.7h19.5M203.7 104.5h19.5M203.7 108.1h19.5M38.8 136.4h14.2M127.5 155.9h15.9M127.5 159.5h15.9M127.5 150.6h15.9"/>
<path d="M127.5 154.1h15.9M139.9 148.8h3.5M139.9 152.4h3.5M168.2 145.3h19.5M168.2 155.9h19.5M168.2 159.5h19.5M168.2 148.8h19.5M168.2 152.4h19.5M38.8 163h14.2M127.5 163h15.9M127.5 166.5h15.9M168.2 163h19.5"/>
<circle cx="70.7" cy="40.7" r=".33"/>
</g>
<g font-size="3.6">
<text x="8.3" y="214.8">9/5/2024 9:14 PM f=0.70</text>
<text x="51.2" y="214.8">(Sheet: 1/1)</text>
</g>
<g font-size="3.4" fill="#808080">
<text x="154.3" y="37.5">R16</text>
<text x="58.4" y="46.9">CR7</text>
<text x="155.7" y="42.8">1M</text>
<text x="224" y="42.8">SCHOTTKY_DIODE</text>
<text x="233.6" y="45.9">CR6</text>
<text x="50.6" y="49.4">GS1M-LTP</text>
<text x="52.9" y="55.2">100</text>
<text x="125.4" y="57.4">C1</text>
<text x="144.5" y="56.1">L1</text>
<text x="178.5" y="57.4">C7</text>
<text x="241.2" y="58.3" transform="rotate(-90 241.2 58.3)">C13</text>
<text x="253.6" y="58.3" transform="rotate(-90 253.6 58.3)">C14</text>
<text x="53.3" y="60.5">R23</text>
<text x="65.4" y="60.5">10k</text>
<text x="65.7" y="65.8">R22</text>
<text x="123.6" y="60.2">4.7uF</text>
<text x="143.8" y="61.4">1uH</text>
<text x="176.8" y="60.2">22uF</text>
<text x="237.7" y="61" transform="rotate(-90 237.7 61)">100uF</text>
<text x="257.2" y="60.1" transform="rotate(-90 257.2 60.1)">0.1uF</text>
<text x="232.7" y="68">FUSE</text>
<text x="235.3" y="70.7">F1</text>
<text x="50.6" y="75.9">GS1M-LTP</text>
<text x="58.4" y="73.4">CR1</text>
<text x="52.9" y="81.8">100</text>
<text x="53.3" y="87.1">R11</text>
<text x="65.4" y="87.1">10k</text>
<text x="65.7" y="92.5">R6</text>
<text x="60.2" y="100">CR8</text>
<text x="52.4" y="102.5">GS1M-LTP</text>
<text x="54.7" y="108.4">100</text>
<text x="55" y="113.7">R25</text>
<text x="67.1" y="113.7">10k</text>
<text x="67.4" y="119">R24</text>
<text x="52.4" y="129.1">GS1M-LTP</text>
<text x="60.2" y="126.6">CR9</text>
<text x="54.7" y="135">100</text>
<text x="216.4" y="136.7">R34</text>
<text x="55" y="140.3">R27</text>
<text x="67.1" y="140.3">10k</text>
<text x="217.8" y="142.1">1M</text>
<text x="67.4" y="145.6">R26</text>
<text x="52.4" y="155.7">GS1M-LTP</text>
<text x="58.3" y="153.2">CR10</text>
<text x="210.1" y="153.6">L11</text>
<text x="249.5" y="154.9">C24</text>
<text x="54.7" y="161.5">100</text>
<text x="209.4" y="158.9">1uH</text>
<text x="249.5" y="157.6">22uF</text>
<text x="55" y="166.9">R29</text>
<text x="67.1" y="166.9">10k</text>
<text x="205.1" y="165.5">C23</text>
<text x="67.4" y="172.2">R28</text>
<text x="205.1" y="168.3">4.7uF</text>
</g>
<g font-size="2.5" fill="#c90d0c">
<text x="27.2" y="20.8">1</text>
<text x="60.3" y="20.8">2</text>
<text x="93.5" y="20.8">3</text>
<text x="126.6" y="20.8">4</text>
<text x="159.7" y="20.8">5</text>
<text x="192.9" y="20.8">6</text>
<text x="226" y="20.8">7</text>
<text x="259.1" y="20.8">8</text>
<text x="9.1" y="39.8">A</text>
<text x="276.9" y="39.8">A</text>
<text x="9.1" y="75">B</text>
<text x="276.9" y="75">B</text>
<text x="9.1" y="110.3">C</text>
<text x="276.8" y="110.3">C</text>
<text x="9.1" y="145.5">D</text>
<text x="276.8" y="145.5">D</text>
<text x="9.1" y="180.8">E</text>
<text x="276.9" y="180.8">E</text>
<text x="209.9" y="186.1">Magic Mitts Schematic Proto A v7</text>
<text x="248.7" y="196.8">Sheet:</text>
<text x="258.2" y="196.7">1/1</text>
<text x="27.2" y="199.8">1</text>
<text x="60.3" y="199.8">2</text>
<text x="93.5" y="199.8">3</text>
<text x="126.6" y="199.8">4</text>
<text x="159.7" y="199.8">5</text>
<text x="192.9" y="199.8">6</text>
<text x="226" y="199.8">7</text>
<text x="259.1" y="199.8">8</text>
</g>
<g font-size="2" fill="#808080">
<text x="86.9" y="46.7">U10</text>
<text x="161" y="45">MIC2876</text>
<text x="164.9" y="43.2">U2</text>
<text x="84.7" y="48.5">AO3400A</text>
<text x="218.1" y="61.8">J3</text>
<text x="82.9" y="75.1">AO3400A</text>
<text x="85.1" y="73.3">U8</text>
<text x="126.8" y="83.1">J2</text>
<text x="84.7" y="101.7">AO3400A</text>
<text x="86.9" y="99.9">U11</text>
<text x="84.7" y="128.3">AO3400A</text>
<text x="86.9" y="126.5">U12</text>
<text x="152.5" y="137.2">J1</text>
<text x="134.3" y="138.9">DF11-24DP-2DS(52)CON24_2X12_RF_DF11</text>
<text x="152.1" y="142.5">1 of 2</text>
<text x="226.5" y="142.5">MIC2876</text>
<text x="230.5" y="140.7">U9</text>
<text x="84.7" y="154.9">AO3400A</text>
<text x="86.9" y="153.1">U13</text>
</g>
<g font-size="1.7" fill="#808080">
<text x="56.1" y="34.5">ELECTROMAGNET_SWITCHES</text>
<text x="152.2" y="30.9">ELECTROMAGNET_POWER</text>
<text x="29.9" y="40.7">ELECTROMAGNET_+5V</text>
<text x="235" y="36.3">POWER</text>
<text x="256.9" y="47.8">+3.6V</text>
<text x="129.2" y="51.3">+3.6V</text>
<text x="182.4" y="51.3">ELECTROMAGNET_+5V</text>
<text x="37" y="56.6">ELECTRO_PINKY</text>
<text x="132.8" y="63.8">GND</text>
<text x="184.2" y="63.8">GND</text>
<text x="256.9" y="63.8">GND</text>
<text x="146.9" y="74.4">GND</text>
<text x="37" y="83.2">ELECTRO_RING</text>
<text x="180.6" y="83.3">ESP32-DEVKITC-32D</text>
<text x="187.7" y="81">U1</text>
<text x="207.2" y="86.8">GND</text>
<text x="159.3" y="90.3">FLEX_PINKY</text>
<text x="159.3" y="92.1">FLEX_RING</text>
<text x="159.3" y="93.9">FLEX_MIDDLE</text>
<text x="159.3" y="95.7">FLEX_INDEX</text>
<text x="207.2" y="95.7">ELECTRO_PINKY</text>
<text x="157.6" y="99.2">ACTUATOR_PINKY</text>
<text x="157.6" y="101">ACTUATOR_RING</text>
<text x="159.3" y="97.4">FLEX_THUMB</text>
<text x="207.2" y="99.2">ELECTRO_RING</text>
<text x="207.2" y="101">ELECTRO_MIDDLE</text>
<text x="155.8" y="102.7">ACTUATOR_MIDDLE</text>
<text x="161.1" y="104.5">BUTTON_X</text>
<text x="161.1" y="106.3">BUTTON_Y</text>
<text x="207.2" y="102.7">ELECTRO_INDEX</text>
<text x="207.2" y="104.5">ELECTRO_THUMB</text>
<text x="37" y="109.8">ELECTRO_MIDDLE</text>
<text x="155.8" y="111.6">ACTUATOR_THUMB</text>
<text x="207.2" y="108.1">ACTUATOR_INDEX</text>
<text x="154" y="118.7">FLEX_ESP32_+5V</text>
<text x="143" y="132">FLEX_ACTUATOR_BUTTON_HEADER</text>
<text x="223.8" y="130.2">ESP32_FLEX_POWER</text>
<text x="37" y="136.4">ELECTRO_INDEX</text>
<text x="139.9" y="145.3">GND</text>
<text x="139.9" y="147.1">GND</text>
<text x="168.2" y="147.1">GND</text>
<text x="170" y="148.8">ACTUATOR_PINKY</text>
<text x="171.8" y="145.3">FLEX_PINKY</text>
<text x="200.1" y="148.8">+3.6V</text>
<text x="249.8" y="148.8">FLEX_ESP32_+5V</text>
<text x="129.2" y="155.9">FLEX_RING</text>
<text x="131" y="150.6">BUTTON_X</text>
<text x="131" y="154.1">BUTTON_Y</text>
<text x="168.2" y="150.6">GND</text>
<text x="168.2" y="154.1">GND</text>
<text x="170" y="152.4">ACTUATOR_RING</text>
<text x="170" y="155.9">ACTUATOR_MIDDLE</text>
<text x="129.2" y="159.5">FLEX_MIDDLE</text>
<text x="139.9" y="157.7">GND</text>
<text x="139.9" y="161.2">GND</text>
<text x="168.2" y="157.7">GND</text>
<text x="168.2" y="161.2">GND</text>
<text x="170" y="159.5">ACTUATOR_INDEX</text>
<text x="246.2" y="161.2">GND</text>
<text x="37" y="163">ELECTRO_THUMB</text>
<text x="129.2" y="163">FLEX_INDEX</text>
<text x="129.2" y="166.5">FLEX_THUMB</text>
<text x="139.9" y="164.8">GND</text>
<text x="170" y="163">ACTUATOR_THUMB</text>
<text x="201.9" y="171.9">GND</text>
<text x="212.5" y="171.9">GND</text>
</g>
<g font-size="1.5" fill="#808080">
<text x="157.4" y="39.5">2</text>
<text x="155.2" y="49.3">6</text>
<text x="155.2" y="51.1">3</text>
<text x="159.2" y="50.1">EN</text>
<text x="159.2" y="51.9">IN</text>
<text x="169.6" y="53.6">OUTS</text>
<text x="170.6" y="51.9">OUT</text>
<text x="171.2" y="50.1">/PG</text>
<text x="177" y="49.3">7</text>
<text x="177" y="51.1">8</text>
<text x="177" y="52.9">5</text>
<text x="54.6" y="57.2">2</text>
<text x="77.1" y="54.7">3</text>
<text x="77.1" y="56.4">1</text>
<text x="77.1" y="58.2">2</text>
<text x="81.2" y="55.4">D</text>
<text x="81.2" y="57.2">G</text>
<text x="81.2" y="59">S</text>
<text x="155.2" y="58.2">1</text>
<text x="159.2" y="59">SW</text>
<text x="221.3" y="56.4">1</text>
<text x="221.3" y="54.7">2</text>
<text x="67" y="62.5">1</text>
<text x="155.2" y="63.5">4</text>
<text x="155.2" y="65.3">9</text>
<text x="159.2" y="64.3">AGND_2</text>
<text x="155.2" y="68.8">2</text>
<text x="159.2" y="66">AGND</text>
<text x="159.2" y="69.6">PGND</text>
<text x="54.6" y="83.8">2</text>
<text x="77.1" y="81.2">3</text>
<text x="77.1" y="83">1</text>
<text x="81.2" y="82">D</text>
<text x="81.2" y="83.8">G</text>
<text x="67" y="89.1">1</text>
<text x="77.1" y="84.8">2</text>
<text x="81.2" y="85.6">S</text>
<text x="125" y="86.5">1</text>
<text x="125" y="88.3">2</text>
<text x="174.4" y="86.5">J2-1</text>
<text x="174.4" y="88.3">J2-2</text>
<text x="180.5" y="87.3">3V3</text>
<text x="180.5" y="89.1">EN</text>
<text x="194.4" y="87.3">GND3</text>
<text x="195.3" y="89.1">IO23</text>
<text x="201.8" y="88.3">J3-2</text>
<text x="201.8" y="86.5">J3-1</text>
<text x="125" y="90.1">3</text>
<text x="125" y="91.9">4</text>
<text x="125" y="93.6">5</text>
<text x="125" y="95.4">6</text>
<text x="174.4" y="90.1">J2-3</text>
<text x="174.4" y="91.9">J2-4</text>
<text x="174.4" y="93.6">J2-5</text>
<text x="174.4" y="95.4">J2-6</text>
<text x="180.5" y="90.8">SENSOR_VP</text>
<text x="180.5" y="92.6">SENSOR_VN</text>
<text x="180.5" y="94.4">IO34</text>
<text x="194.6" y="94.4">RXD0</text>
<text x="194.7" y="92.6">TXD0</text>
<text x="195.3" y="90.8">IO22</text>
<text x="201.8" y="95.4">J3-6</text>
<text x="201.8" y="93.6">J3-5</text>
<text x="201.8" y="91.9">J3-4</text>
<text x="201.8" y="90.1">J3-3</text>
<text x="125" y="97.2">7</text>
<text x="125" y="98.9">8</text>
<text x="125" y="100.7">9</text>
<text x="174.4" y="97.2">J2-7</text>
<text x="174.4" y="98.9">J2-8</text>
<text x="174.4" y="100.7">J2-9</text>
<text x="180.5" y="96.2">IO35</text>
<text x="180.5" y="98">IO32</text>
<text x="180.5" y="99.7">IO33</text>
<text x="180.5" y="101.5">IO25</text>
<text x="194.4" y="98">GND2</text>
<text x="195.3" y="101.5">IO18</text>
<text x="195.3" y="99.7">IO19</text>
<text x="195.3" y="96.2">IO21</text>
<text x="201.8" y="100.7">J3-9</text>
<text x="201.8" y="98.9">J3-8</text>
<text x="201.8" y="97.2">J3-7</text>
<text x="78.9" y="107.8">3</text>
<text x="124.2" y="102.5">10</text>
<text x="173.5" y="102.5">J2-10</text>
<text x="173.5" y="106">J2-12</text>
<text x="173.5" y="107.8">J2-13</text>
<text x="173.7" y="104.3">J2-11</text>
<text x="180.5" y="103.3">IO26</text>
<text x="180.5" y="105">IO27</text>
<text x="180.5" y="106.8">IO14</text>
<text x="195.3" y="106.8">IO16</text>
<text x="195.3" y="105">IO17</text>
<text x="196.1" y="103.3">IO5</text>
<text x="201.8" y="107.8">J3-13</text>
<text x="201.8" y="106">J3-12</text>
<text x="201.8" y="104.3">J3-11</text>
<text x="201.8" y="102.5">J3-10</text>
<text x="56.4" y="110.4">2</text>
<text x="78.9" y="109.6">1</text>
<text x="78.9" y="111.3">2</text>
<text x="83" y="108.6">D</text>
<text x="83" y="110.4">G</text>
<text x="83" y="112.1">S</text>
<text x="173.5" y="109.6">J2-14</text>
<text x="173.5" y="111.3">J2-15</text>
<text x="173.5" y="113.1">J2-16</text>
<text x="180.5" y="108.6">IO12</text>
<text x="180.5" y="110.4">GND1</text>
<text x="180.5" y="112.1">IO13</text>
<text x="180.5" y="113.9">SD2</text>
<text x="195.3" y="113.9">IO15</text>
<text x="196.1" y="112.1">IO2</text>
<text x="196.1" y="110.4">IO0</text>
<text x="196.1" y="108.6">IO4</text>
<text x="201.8" y="113.1">J3-16</text>
<text x="201.8" y="111.3">J3-15</text>
<text x="201.8" y="109.6">J3-14</text>
<text x="68.8" y="115.7">1</text>
<text x="173.5" y="114.9">J2-17</text>
<text x="173.5" y="116.7">J2-18</text>
<text x="173.5" y="118.4">J2-19</text>
<text x="180.5" y="115.7">SD3</text>
<text x="180.5" y="117.5">CMD</text>
<text x="180.5" y="119.2">EXT_5V</text>
<text x="195.6" y="119.2">CLK</text>
<text x="195.6" y="117.4">SD0</text>
<text x="195.6" y="115.7">SD1</text>
<text x="201.8" y="118.4">J3-19</text>
<text x="201.8" y="116.7">J3-18</text>
<text x="201.8" y="114.9">J3-17</text>
<text x="56.4" y="136.9">2</text>
<text x="78.9" y="134.4">3</text>
<text x="78.9" y="136.2">1</text>
<text x="78.9" y="138">2</text>
<text x="83" y="135.2">D</text>
<text x="83" y="136.9">G</text>
<text x="68.8" y="142.3">1</text>
<text x="83" y="138.7">S</text>
<text x="219.5" y="138.7">2</text>
<text x="143.7" y="146.8">20</text>
<text x="143.7" y="148.6">21</text>
<text x="144.5" y="145">2</text>
<text x="148.6" y="145.8">2</text>
<text x="148.6" y="147.6">20</text>
<text x="148.6" y="149.4">21</text>
<text x="161.4" y="147.6">10</text>
<text x="161.5" y="149.4">11</text>
<text x="162.3" y="145.8">1</text>
<text x="166.3" y="145">1</text>
<text x="166.3" y="146.8">10</text>
<text x="166.3" y="148.6">11</text>
<text x="220.8" y="146.8">6</text>
<text x="220.8" y="148.6">3</text>
<text x="224.8" y="147.6">EN</text>
<text x="224.8" y="149.4">IN</text>
<text x="236.1" y="149.4">OUT</text>
<text x="236.7" y="147.6">/PG</text>
<text x="242.5" y="146.8">7</text>
<text x="242.5" y="148.6">8</text>
<text x="143.7" y="150.4">22</text>
<text x="143.7" y="152.1">23</text>
<text x="143.7" y="153.9">24</text>
<text x="144.5" y="155.7">3</text>
<text x="148.6" y="151.1">22</text>
<text x="148.6" y="152.9">23</text>
<text x="148.6" y="154.7">24</text>
<text x="161.4" y="151.1">12</text>
<text x="161.4" y="152.9">13</text>
<text x="161.4" y="154.7">14</text>
<text x="166.3" y="150.4">12</text>
<text x="166.3" y="152.1">13</text>
<text x="166.3" y="153.9">14</text>
<text x="166.3" y="155.7">15</text>
<text x="220.8" y="155.7">1</text>
<text x="235.2" y="151.1">OUTS</text>
<text x="242.5" y="150.4">5</text>
<text x="78.9" y="161">3</text>
<text x="83" y="161.8">D</text>
<text x="144.5" y="157.4">4</text>
<text x="144.5" y="159.2">5</text>
<text x="144.5" y="161">6</text>
<text x="148.6" y="156.5">3</text>
<text x="148.6" y="158.2">4</text>
<text x="148.6" y="160">5</text>
<text x="148.6" y="161.8">6</text>
<text x="161.4" y="156.5">15</text>
<text x="161.4" y="158.2">16</text>
<text x="161.4" y="160">17</text>
<text x="161.4" y="161.8">18</text>
<text x="166.3" y="157.4">16</text>
<text x="166.3" y="159.2">17</text>
<text x="166.3" y="161">18</text>
<text x="220.8" y="161">4</text>
<text x="224.8" y="156.5">SW</text>
<text x="224.8" y="161.8">AGND_2</text>
<text x="56.4" y="163.5">2</text>
<text x="78.9" y="162.8">1</text>
<text x="78.9" y="164.6">2</text>
<text x="83" y="163.5">G</text>
<text x="83" y="165.3">S</text>
<text x="144.5" y="162.8">7</text>
<text x="144.5" y="164.6">8</text>
<text x="144.5" y="166.3">9</text>
<text x="148.6" y="163.5">7</text>
<text x="148.6" y="165.3">8</text>
<text x="148.6" y="167.1">9</text>
<text x="161.4" y="163.5">19</text>
<text x="166.3" y="162.8">19</text>
<text x="220.8" y="162.8">9</text>
<text x="220.8" y="166.3">2</text>
<text x="224.8" y="163.5">AGND</text>
<text x="224.8" y="167.1">PGND</text>
<text x="68.8" y="168.9">1</text>
</g>
</svg>
